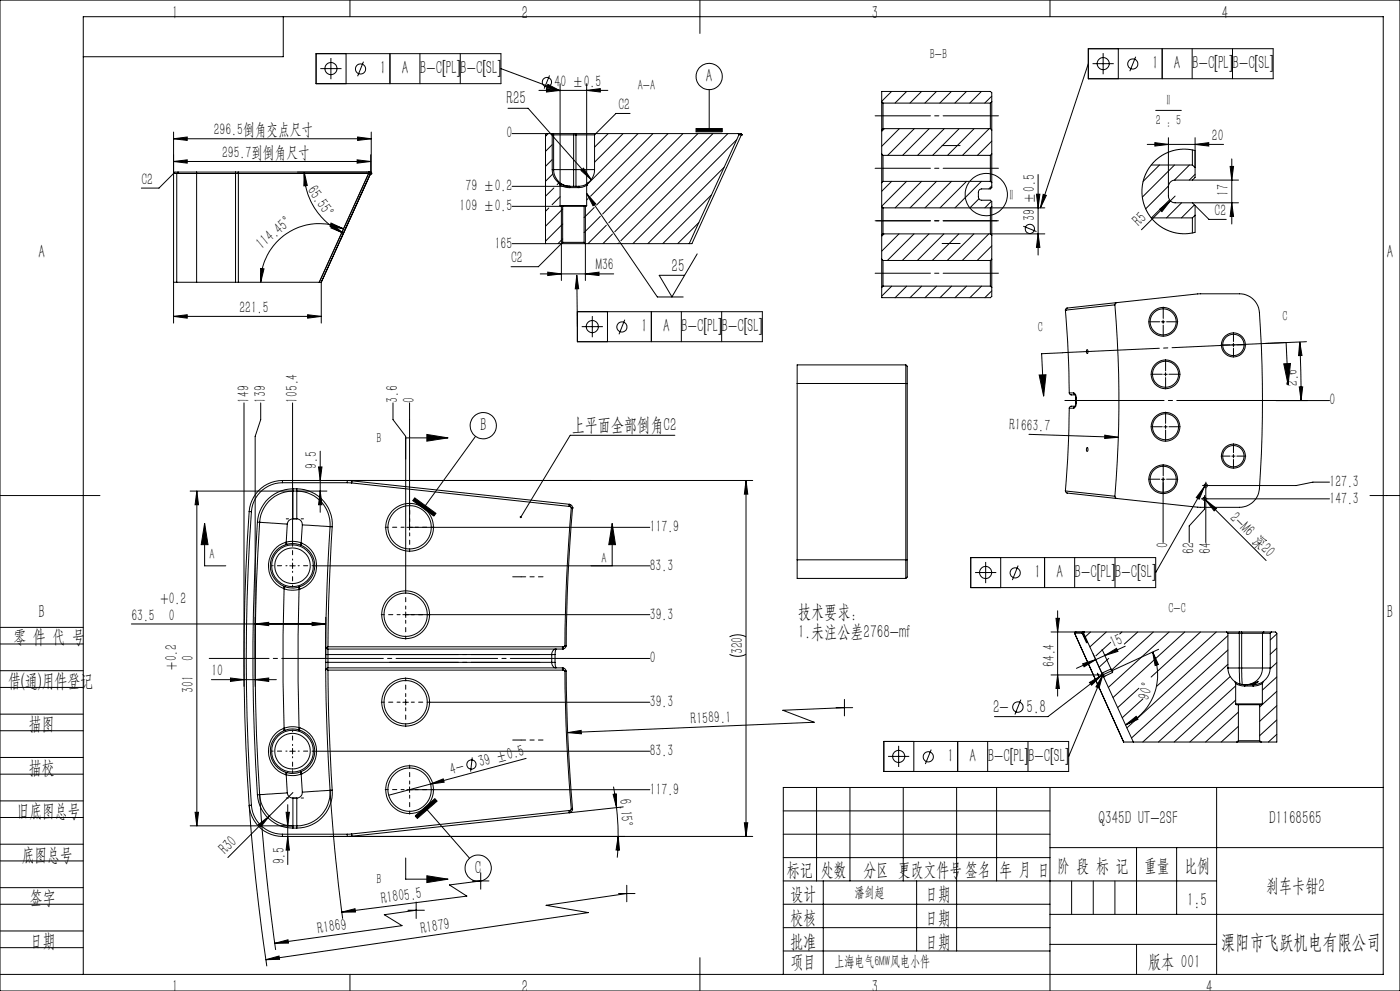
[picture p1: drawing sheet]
<svg xmlns="http://www.w3.org/2000/svg" width="420mm" height="297mm" viewBox="0 0 420 297" stroke-linecap="round" stroke-linejoin="round" font-family="sans-serif">
<g fill="none" stroke="#000" stroke-width=".3">
<path d="M0 0h420v297h-420zM85 5v12h-60M94.8 16.1h55.5v9h-55.5zM99.3 17.4v6.3M103.8 16.1v9M105 0v5M109 18.5l-1.7 4.4M117 16.1v9M126 16.1v9M138.1 16.1v9M210 0v10M315 0v5"/>
<path d="M326.5 19.1l-14.4 43.2M326.5 14.6h55.5v9h-55.5zM327.8 19.1h6.3M330.9 15.9v6.4M335.5 14.6v9M340.7 17l-1.8 4.3M348.7 14.6v9M357.6 14.6v9M369.7 14.6v9M52.1 39.6v57.2M96.1 20.6h6.3M111.4 39.6v12"/>
<path d="M150.3 20.6l17.7 6.6M152.4 32.5h6l19 21.3M161.7 27.1h20.7M163.9 26.6l4.1 .5-4.1 .5zM164.4 25.3l3.6 1.9-4-1zM164.9 22.6l-1.6 4M168 25.1v36.5M176 27.1l4.1-.5v1zM176 25.1v36.5M189 34h-4.2l-6 6M208.8 38.5h7.9v1h-7.9zM212.8 26.9v11.6"/>
<path d="M264.5 30.5v8.5M264.5 30.5v-3.1h32.6l.4 .4v2.7M264.5 39v7.1M264.5 30.5l.4 .4M264.9 30.9v7.7M264.9 38.6l-.4 .4M264.9 38.6h32.2M264.9 30.9h32.2M265.3 38.6l-.8 .8M267.5 27.4l-3 3M269.8 38.6l-5.3 5.2M272 27.4l-3.5 3.5"/>
<path d="M274.3 38.6l-8 8M276.5 27.4l-3.5 3.5M278.8 38.6l-8 8M281 27.4l-3.5 3.5M283.3 38.6l-8 8M285.4 27.4l-3.5 3.5M287.8 38.6l-8 8M289.9 27.4l-3.4 3.5M292.2 38.6l-7.9 8M294.4 27.4l-3.5 3.5M296.8 38.6l-8.1 8M297.1 30.9v7.7"/>
<path d="M297.1 38.6l.4 .4M297.5 28.8l-2.1 2.1M297.5 30.5v8.5M297.5 39v7.1M297.5 30.5l-.4 .4M346.7 33.1h7.7M52.1 41.6h59.3M52.1 41.6l4.1-.5v1zM52.1 48.4l4.1-.5v1zM52.1 52l-4.4 4.4h-5.3M52.1 48.4h59.1M52.1 52h.9"/>
<path d="M53 52h18.5M53 52v32.6M53.4 51.6h5.6M53.4 51.6h-.9l-.4 .4M53.4 51.6l-.4 .4M59 51.6h11.7M59 51.6v33M70.7 51.6h.8M70.7 51.6v33M71.5 51.6v.4M71.5 52h39.1M71.5 52v32.6"/>
<path d="M91.3 51.6l.9 4-1 .1zM91.3 51.6a20 20 0 0 0 11.7 18.3M107.1 47.9l4.1 .5-4.1 .5zM107.3 41.1l4.1 .5-4.1 .5zM110.6 51.6v.4M110.6 52l-14.8 32.6M110.6 52h.2M110.7 52h1M110.8 51.6l.7 .7M111.2 51.9l-14.8 32.7M111.2 52l-.2-.4h-.3l.1 .4M111.2 51.9h.1"/>
<path d="M111.2 52h-.4M111.2 46.4v6.1M111.2 52l-14.8 32.6M111.4 51.6h-39.9M111.4 51.6l-.5 .9M111.5 51.6l-.7 .7M153.6 55.8h17.3M164 40.5l-.3 .3M164 40l-.3 .4v32.6M164.5 40l-.5 .5M165.2 40l.5 .4M165.2 40h.5"/>
<path d="M165.2 40h-11.6M165.7 50.8h.4M165.7 50.8v.6a4.9 4.9 0 0 0 2 3.5M165.7 40.4h.4M165.7 40.4v10.4M165.7 43.4l-2 2M165.7 47.8l-2 2M165.7 40h6.4M165.7 40l.4 .4M165.8 52.1l-2.1 2.2M166.1 50.8a5 5 0 0 0 5 5M166.1 40.4h12.3"/>
<path d="M166.1 50.8h6M166.1 40.4v10.4M166.2 56.3l-2.5 2.5M167.6 54.8l-.5 .5M167.7 54.9l1.7 .7 1.3 .2 .2 .4M167.7 54.9a3.1 3.1 0 0 0 3.2 1.3M168 58.9l-2.4 2.4M170.9 56.2h.1M170.9 55.8h2.7M170.9 55.8l.1 .4M171 56.2h2.4M172.1 50.8v5"/>
<path d="M172.1 40h.7M172.1 40v10.8M172.1 50.8h.7M172.8 40h6M172.8 50.8v5M172.8 50.8h5.6M172.8 40v10.8M173.4 56.2h.2M173.6 55.8h.1M173.6 55.8l-.2 .4M173.7 55.8l-.1 .4M174.3 51.1l.7-.7 2.4 3.4z"/>
<path d="M176 58l2.7 3.1-.8 .6zM176 55.5l-1.2 .6-1.2 .1M176 55.5h.1M176 58l21.2 31h7.8M176.4 54.9a4.2 4.2 0 0 1-2.7 .9M176.4 54.9l-.4 .6M176.4 59.5l-.4 .4M178.4 50.8l-.6 2.3-1.4 1.8M178.4 40.4v10.4M178.8 40l-.4 .4M178.8 40h42.7M182.5 40l-4.1 4.1"/>
<path d="M186.9 40l-8.5 8.6M191.4 40l-15.4 15.4M195.9 40l-18.7 18.8M200.4 40l-21.4 21.5M204.9 40l-24.1 24.1M209.4 40l-26.8 26.8M213.4 58.4l-14.6 14.6M213.9 40l-29.5 29.5M217.2 50.1l-22.9 22.9M218.4 40l-32.1 32.1M221 41.9l-31.1 31.1M221.5 40l.2 .4"/>
<path d="M221.5 40h.7M221.7 40.4l-14.9 32.6M221.7 40.4h.7M222.2 40l.2 .4M222.2 40h.1M222.4 40.4h.1M222.4 40.4l-14.8 32.6h-.8M264.5 46.1v8.6M264.5 54.7v7.2M264.5 46.1l.4 .5M264.9 46.6v7.8M264.9 54.4h32.2"/>
<path d="M264.9 46.6h32.2M264.9 54.4l-.4 .3M267.5 54.4l-3 2.9M272 54.4l-7.5 7.4M276.5 54.4l-8 7.9M281 54.4l-8 7.9M285.4 54.4l-7.9 7.9M289.9 54.4l-7.9 7.9M293.7 59.6l-2.7 2.7M294.4 54.4l-7.9 7.9M297.1 46.6v7.8M297.1 54.4l.4 .3"/>
<path d="M297.5 55.7l-.8 .9M297.5 42.3l-4.3 4.3M297.5 46.1v8.6M297.5 54.7v1.5l-.4 .4h-2.6a.96 .96 0 0 0-1 1v1.4a.96 .96 0 0 0 1 1h2.6l.4 .4v1.5M297.5 46.1l-.4 .5M310.9 58.2h1.1l-.6 4.1zM311.4 52.3v24.1M312.9 58.2l1 .4-1.8 3.7zM344.2 43.3h22.9M345.4 49.5h12.3M346.5 42.8l4 .5-4 .5zM347.8 49.5l-4.9 4.9"/>
<path d="M350.5 41.3v17.5a2.05 2.05 0 0 0 2 2h19M350.6 55.7l-6.9 6.9M350.9 59.9l-5.5 5.4M352.4 49.5l-9.7 9.6M352.5 58.8l-10.1 10.1M356.8 49.5l-4.5 4.5M357.7 49.5l.8 .7v-5.1l-2.7-.4-2.2 .1-2.4 .6-2.2 1-3 2.3-1.9 2.6-1.2 3.3-.3 3.4 .7 3.6 1.5 3 1.2 1.5 1.6 1.4 3.2 1.7 1.7 .6 2.2 .3 3.8-.5v-5.1M357.7 44.9v4.6M358.5 52.2l-1.7 1.8M358.5 43.3l4.1-.5v1zM358.5 41.3v11.9l-.8 .8M369 49.9h1.1l-.6 4.1z"/>
<path d="M369.5 47.6v19.5M371.5 54h-19a2.05 2.05 0 0 0-2 2M99.3 66.8l3.7 1.8-4-.8zM99.8 67.4l3.2 2.5-3.7-1.6zM103 68.6a17.6 17.6 0 0 0-24.8 16M164.6 62.3l-.9 1M168 61.6l.2 .2M168 61.6h8M168.4 61.8v22.3M168.8 72.6h6.4M168.8 61.8h6.4M168.8 61.8h-15.2"/>
<path d="M168.8 72.6l-7.3 7.3h-8.2M168.8 61.8v10.8M168.8 62.6l-5.1 5.2M168.8 67.1l-5.1 5.2M168.8 71.6l-1.4 1.4M175.2 72.6l.4 .4M175.2 61.8v10.8M175.6 61.8v22.3M175.6 73h-22M175.6 73h31.2M176 61.6l-.2 .2h-.6M178.3 62.2l-3.1 3"/>
<path d="M180.1 64.8l-4.9 4.9M181.9 67.5l-5.5 5.5M183.7 70.2l-2.8 2.8M185.6 72.8l-.3 .2M209.2 76.1l-7.6 12.9-3.8-6.5h7.6M209.7 66.7l-6.4 6.3M264.5 77.7v8.4M264.5 61.9v8.6M264.5 70.5v7.2M264.5 77.7l.4 .4M264.5 61.9l.4 .4M264.9 78.1v7.7"/>
<path d="M264.9 62.3v7.8M264.9 62.3h48.5M264.9 70.1h48.5M264.9 70.1l-.4 .4M264.9 78.1h32.2M265.2 70.1l-.7 .7M269.7 70.1l-5.2 5.2M274.2 70.1l-8 8M278.7 70.1l-8 8M283.2 70.1l-8 8M287.7 70.1l-8 8M292.2 70.1l-8 8"/>
<path d="M296.7 70.1l-8 8M297.1 78.1v7.7M297.4 60.3l-1.9 2M297.5 73.7l-4.3 4.4M297.5 61.9a1.93 1.93 0 0 0-.4 1.9v4.8a1.9 1.9 0 0 0 .4 1.9M297.5 77.7v8.4M297.5 61.9v8.6M297.5 70.5v7.2M297.5 77.7l-.4 .4M307 67.8l3.9 1.6M311.4 70.1l.6 4.1h-1.1zM345.4 65.3h12.3"/>
<path d="M347.9 62.7l3.2-2.5-2.5 3.2zM354.5 60.8l-4.5 4.5M357.7 65.3v4.5M357.7 60.8l5 5h5.2M358.4 61.4l-4 3.9M358.5 61.6v2.9M358.5 64.5l-.8 .8M369.5 60.8l.6 4.1h-1.1zM52.1 94.8l4.1-.5v1.1zM52.1 94.8h44.3M52.1 84.6h.9M53 84.6h6"/>
<path d="M59 84.6h11.7M70.7 84.6h.8M71.5 84.6h24.3M78.2 80.5l1 .1-1 4zM92.3 94.3l4.1 .5-4.1 .6zM95.8 84.6h.5M96.4 84.6v12.2M162.1 82.1h22M164.3 81.6l4.1 .5-4.1 .5zM173 82.5l.6 4-1 .1zM173 82.5l.2 15.4M173.2 93.4h55.5v9h-55.5z"/>
<path d="M174.5 97.9h6.4M175.6 82.1l4.1-.5v1zM177.7 94.7v6.4M182.2 93.4v9M187.4 95.8l-1.7 4.4M195.4 93.4v9M204.4 93.4v9M216.5 93.4v9M264.5 86.1v3.1h32.6l.4-.4v-2.7M264.9 85.8l-.4 .3M264.9 85.8h32.2M267.5 85.8l-3 3"/>
<path d="M272 85.8l-3.5 3.4M276.5 85.8l-3.5 3.4M281 85.8l-3.5 3.4M285.5 85.8l-3.5 3.4M290 85.8l-3.5 3.4M294.5 85.8l-3.5 3.4M297.1 85.8l.4 .3M297.5 87.2l-2 2M319.6 93a335.3 335.3 0 0 1 1.2 24.8M319.6 93h.1M334.5 91.4a340.7 340.7 0 0 1 0 57.3M334.5 91.4l-14.9 1.6"/>
<path d="M335 90.7l24.6-2.7h12.2a6 6 0 0 1 6 5.6 347.7 347.7 0 0 1-.2 54.2 6 6 0 0 1-5.8 4.2h-12.5l-39.2-4.2-.5-.7M335 90.7l-14.9 1.6-.5 .7M335 90.7l-.5 .3v.4M348.4 96.4h1.1M348.9 96v.9M239.1 114.9v52.9M239.1 114.9h32.6M271.7 114.9v52.9M271.7 109.4v5.5M271.7 109.4h-32.6v5.5M271.7 109.4a2.18 2.18 0 0 1 .5 2.1v3.5M271.7 114.9l.5 .1"/>
<path d="M272.2 115v52.7M311.7 112.4l2.1-.1-.7 6.4zM318.8 105.7l-6.3 .3 .6 12.7M320.8 117.8l.5 .6h1.3M320.8 117.8h1.3M322.1 117.8l.5 .4 .2 1.1M322.1 117.8l.5 .6M322.6 118.4h.2M322.7 118.4l.1 .9M322.8 119.3v1.5M322.8 119.3h.1M326.1 104.8l.2 .1 .1 .5a.32 .32 0 0 1 0 .5 .32 .32 0 0 1-.5-.1 .32 .32 0 0 1 0-.4z"/>
<path d="M349.1 112.2h1.1M349.7 111.7v1M369.5 103.4h1M370 102.9v1M379.5 102.9l6.3-.2 .6 12.6M385.1 109l2-.1-.7 6.4zM389.8 116h1l-.5 4zM389.9 102.5l.7 4-1 .1zM389.9 102.5l.4 17.5M391.9 102.4l-11.3 .5M73.2 120.8v84.9M78.2 120.8v5l-1.6 5v74.9"/>
<path d="M87.8 120.8v42.6M95.6 139.9h1l-.5 4.1zM96.1 135.2v18.3M117.9 120.8v5l3.8 5v46.1M121.7 131.2h12.7M122.9 120.8v38.1M128.1 130.2l6.3 1-6.3 1zM142.7 130.8l-15.1 20.7M202.5 130.5h-31.4l-14.9 24.5M308.7 130.2l26.8 .9M320.8 122.3a335.3 335.3 0 0 1-1.2 24.8M320.8 122.3h1.3"/>
<path d="M322.6 121.7l-.5 .6M322.6 121.7h-1.3l-.5 .6M322.8 120.8l-.1 .9M322.8 120.8h.1M322.8 121.7h-.2M322.8 120.8l-.1 .9-.6 .6M326.1 134.2l.3 .2a.54 .54 0 0 1-.4 .9zM331.4 130.4l4.1 .7-4.1 .3zM349.1 127.9h1.1M349.7 127.4v1M369.5 136.7h1M370 136.2v1"/>
<path d="M382.8 120h16.1M0 148.5h30M57 147.2h41.1M59.1 147.2l.4 4.1h-1zM59.1 147.2v100.3M61.4 156.9l1 6.3h-2zM61.4 156.9v12.7h6.3M74.8 153.3a625.2 625.2 0 0 0 0 88.1M74.8 153.3h.6M75.4 153.3a624.2 624.2 0 0 0 0 88M77.2 156.5a615.9 615.9 0 0 0 0 81.7M77.2 156.5h.7"/>
<path d="M77.9 156.5a614.3 614.3 0 0 0 0 81.7M77.9 156.5l8.3 .6M84.7 144.7a9.3 9.3 0 0 0-9.3 8.6M84.7 144a10.1 10.1 0 0 0-9.9 9.3M84.7 144.7h19.5M84.7 144v.7M86.2 157.1l-.3 5.4M87.9 146.5a10.7 10.7 0 0 0-10.7 10M87.9 147.2a10 10 0 0 0-10 9.3M87.9 147.2v8.3M87.9 155.5a1.69 1.69 0 0 0-1.7 1.6M87.9 146.5h1.1"/>
<path d="M87.9 146.5v.7M87.9 155.5h1.1M89 146.5a10.6 10.6 0 0 1 10.7 11.4M89 147.2a10 10 0 0 1 10 10.6M89 155.5a1.69 1.69 0 0 1 1.7 1.8M89 147.2v8.3M89 146.5v.7M90.7 157.3l8.3 .5M90.7 157.3l-.4 5.4M96.1 147.2l.5 4.1h-1zM99 157.8a531.1 531.1 0 0 0-1.2 36.4l.1 .1M99 157.8l.7 .1"/>
<path d="M99.7 157.9a656.8 656.8 0 0 0-1.3 35.9M104.2 144.7h1.3M105.5 144.7l65.2 7.1M105.6 144.1l-1.4-.1v.7M105.6 144.1l65.1 7M105.6 144.1l-.1 .6M124.4 149.2l6.4 4.6-.6 .9-6.4-4.7zM170.7 151.8h.3M170.7 151.1l.4 .1M170.7 151.1v.7M171 151.8l.4 .4M171.1 151.2l.5 .5 .2 .5"/>
<path d="M171.1 151.2l-.1 .6M171.4 152.2h.1M171.4 152.2a504.6 504.6 0 0 0-1.9 41.3M171.4 152.2h.4M171.8 152.2a504.8 504.8 0 0 0-1.9 41.3M171.8 152.2h.1M183.7 156.9l.9 6.3h-2zM183.7 156.9v12.7M194.9 158h-72.8M223.8 144l.5 4.1h-1zM223.8 144v106.7M225.8 144h-141.1"/>
<path d="M319.6 147.1l14.9 1.6M334.5 148.7l.1 .5 .4 .2M348.4 143.6h1.1M348.9 143.1v19.5M360.9 149.5h.9M361 149.2l.7 .7M361.2 145.5h1.1M361.4 145.8l-1.6 3.8-.9-.5zM361.4 149v1M361.4 150.5v2.1l-4.6 5v5M361.4 145.8l-14.7 25.8M361.7 149.9l3.2 2.5-.7 .7z"/>
<path d="M361.7 149.9l18.1 18.1M361.7 146.5v16.1M361.7 145v1M362.3 149.5h36.6M398.9 144.5h-5l-5 1h-26.1M411 148.5h9M85 176.4l.2 .1M85.2 176.5l-.3 13.9v13.9l.3 13.9M85.2 176.5a7.7 7.7 0 0 0 4.5 .1M85.3 175.8h.2M85.3 175.8l-.3 .6M85.5 175.8a7 7 0 0 0 4 .2"/>
<path d="M85.5 175.8l-.3 .7M85.6 162.6a7.4 7.4 0 0 0-5.1 6.6 7.4 7.4 0 0 0 4.5 7.2M85.6 162.6l.2 .6M85.8 163.2a6.7 6.7 0 0 0-4.7 6.1 6.7 6.7 0 0 0 4.2 6.5M85.9 162.5a7.3 7.3 0 0 1 4.4 .2M85.9 162.5l-.3 .1M85.9 162.5l.1 .6M86 163.1l-.2 .1M86 163.1a6.8 6.8 0 0 1 4.1 .2M86.9 169.6h1.7M87.8 168.7v1.7M89.5 176l.2 .6"/>
<path d="M89.7 176.6l-.3 13.8 .3 27.6M89.7 175.9l-.2 .1M89.7 175.9l.3 .7M90 176.6h-.3M90.1 163.3l.2 .1M90.3 163.4a6.7 6.7 0 0 1 4.1 6.5 6.7 6.7 0 0 1-4.7 6M90.3 162.7l.3 .1M90.3 162.7l-.2 .6M90.6 162.8a7.4 7.4 0 0 1 4.4 7.1 7.4 7.4 0 0 1-5 6.7M90.6 162.8l-.3 .6M93.9 169.6h101M239.1 167.8v5.6h32.6"/>
<path d="M239.1 167.8h32.6M271.7 167.8v5.6M272.2 167.7v3.5a2.1 2.1 0 0 1-.5 2.2M272.2 167.7l-.5 .1M291.2 167.1h55.5v9h-55.5zM292.5 171.6h6.4M295.7 168.4v6.4M300.2 167.1v9M305.4 169.5l-1.7 4.3M313.4 167.1v9M322.4 167.1v9M334.5 167.1v9"/>
<path d="M0 193h25M0 188h25M39.4 187h58.3M76.6 187l4-.5v1zM93.6 186.5l4.1 .5-4.1 .5zM97.7 198.5h.7M97.7 198.5v2.2M97.7 196.2h.7M97.7 194v2.2M97.7 196.2v2.3M97.7 185v12.3M97.9 194.3l.5 .2"/>
<path d="M98.4 198.5v1.7M98.4 194.5v1.7M98.4 193.8h70.6M98.4 194.5h70.3M98.4 193.8l-.5 .5M98.4 198.5h67.1M98.4 196.2h67.1M98.4 196.2v2.3M121.7 183.4v1.7M165.5 198.5l.1 .7a1.36 1.36 0 0 0 1.2 1M165.5 196.2h1M165.5 198.5h1"/>
<path d="M165.5 196.2v2.3M166.5 198.5l.3 1.6M166.5 196.2v2.3M166.8 194.5a1.52 1.52 0 0 0-1.3 1.7M166.9 194.5l-.4 1.7M168.7 193.8v.7M169 194.5h-.3M169 193.8v.7M169.5 193.5l-.5 .3M169.5 193.5h.1M169.5 193.5h.4M169.9 193.5l-.2 .5-.7 .5"/>
<path d="M171 197.3h23.9M194.9 184.2h-74M218.9 196.1l2.3 .6 1.6-.2 1-.4M218.9 190.8l2.3-.6 1.6 .3 1 .3M315.3 189.4h52.6M316.8 185.3h1l-.5 4.1zM317.3 183.1v25.5M322.3 189.8h.1M322.4 189.8l14.7 32.6M322.4 189.8h2.2M322.4 189.8l14.7 32.6h2.9M322.4 189.8h.1"/>
<path d="M322.6 189.4l-.3 .4M322.6 189.4h2.3M322.6 189.4h.1M322.6 189.4l-.2 .4M324.6 189.8h.2M324.6 189.8l1.4 2.8M324.8 198.9l3.9-1.2-3.5 2.1zM324.8 189.8h.3M324.8 189.8l1.4 2.8M324.9 189.4h.2M324.9 189.4h.1M324.9 189.4l-.3 .4"/>
<path d="M325.1 189.4l-.3 .4M325.1 189.4h.2l-.2 .4M325.1 189.4h.1M325.1 189.8l5.5 12M327.2 189.4l-1.6 1.4M327.9 195.9l2.7 5.9M330.6 194.6l2.7 5.9M331.4 196.5l3.6-2.2 .4 .9zM331.9 189.4l-4.9 4.5M332.6 197.3l-2.9 2.7M333.2 192.5l-4.4 4.1M336.6 189.4l-.7 .6"/>
<path d="M337.6 193.7l-14.7 6.6M341.3 189.4l-4 3.6M345.8 195.4l1.7 3.7-1 .4zM345.8 195.4a16.5 16.5 0 0 1-8.2 21.9M346 189.4l-12.4 11.3M347.6 194.6l-13.8 6.3M350.7 189.4l-18.2 16.6M355.4 189.4l-21.5 19.7M360.2 189.4l-14.9 13.5M364.9 189.4l-17.9 16.3M367.9 189.4l.5 .4v10.4a5 5 0 0 0 2 4M367.9 189.4h3.9"/>
<path d="M368.3 189.8h10.4M368.4 190.5l-30.3 27.7M368.4 194.8l-29 26.4M368.4 199.1l-25.6 23.3M371.8 189.4h.7M371.8 189.4v10.8M372.5 189.4h6.6M372.5 189.4v10.8M378.7 189.8h2.4M378.7 189.8v10.4M379.1 189.4h2.4M379.1 189.4l-.4 .4"/>
<path d="M381.1 189.8v10.4M381.5 189.4h1.2l.3 .4v32.6h-4.7M381.5 189.4l-.4 .4M383 190l-1.9 1.8M383 194.3l-1.9 1.8M383 198.6l-2 1.8M0 206h25M0 201h25M0 219h25M0 214h25M63.4 203.7h19.5M69.1 203.2l4.1 .5-4.1 .5z"/>
<path d="M76.6 203.7l4-.5v1zM85 218.3a7.4 7.4 0 0 0-4.5 7.2 7.4 7.4 0 0 0 5.1 6.7M85 218.3l.3 .6M85.2 218.2l-.2 .1M85.2 218.2l.3 .7M85.3 218.9a6.7 6.7 0 0 0-4.2 6.5 6.7 6.7 0 0 0 4.7 6.1M85.5 218.9h-.2M89.5 218.7l.2 .1M89.5 218.7a6.6 6.6 0 0 0-4 .2M89.7 218a7.7 7.7 0 0 0-4.5 .2M89.7 218l.3 .1M89.7 218l-.2 .7"/>
<path d="M89.7 218.8a6.7 6.7 0 0 1 4.7 6 6.7 6.7 0 0 1-4.1 6.5M90 218.1a7.4 7.4 0 0 1 5 6.7 7.4 7.4 0 0 1-4.4 7.1M90 218.1l-.3 .7M97.9 200.4l-.1 .2a531.1 531.1 0 0 0 1.2 36.3M97.9 200.4l.5 .4M98.4 200.8a656.8 656.8 0 0 0 1.3 36M98.4 200.2l-.5 .2M98.4 200.8h70.6M98.4 200.2h70.3M120.9 210.5h1.6M121.7 209.6v1.7M129 210.5h65.9"/>
<path d="M168.7 200.2h.3M168.7 200.2v.6M169 200.2l.4 .2 .5 .8M169 200.8l.5 .4M169 200.2v.6M169.5 201.2h.1M169.5 201.2a504.7 504.7 0 0 0 1.9 41.3M169.5 201.2h.4M169.9 201.2a502.9 502.9 0 0 0 1.9 41.3M170.3 219.6l4-.7 .1 1zM250.9 212.1h4.9M253.3 212.1l-18.5 .8 9.5 3.6-74 3.1"/>
<path d="M253.3 209.6v5M306.2 209.7l-1.7 4.4M315.3 202.3h16M317.3 202.3l.5 4h-1zM326.8 204.5l3.6-2-2.9 2.8zM329.2 201.8l.5 1zM330.4 202.5l-16 12.3h-16.1M330.4 201.9l.8 .7M330.6 201.8l.4 1M330.8 202.3l-1.1 3.9-.9-.4zM330.8 202.3l-10.2 24.4M330.8 201.8v1"/>
<path d="M331 202.8l9 19.6M331.2 201.9l-.8 .7M331.6 202.6l-.5 .4M333.3 200.5l.5 1.1M333.3 200.5l.5 .4v.6l-2.8 1.3M333.3 200.5l-2.7 1.3M337.6 217.3l3.3-2.6 .5 .9zM341.7 206.3l-6.4 5.8M342.9 209.5l-6.2 5.6M368.3 200.2h3.5M369.1 202.7l-21.6 19.7M370.4 204.2l.3 .6"/>
<path d="M370.4 204.2a5 5 0 0 0 2.8 1M370.7 211l.2 .2h.6M370.7 211h8M370.7 204.8a4.3 4.3 0 0 0 2.6 .8M370.7 204.8v6.2M370.7 205.6l-18.5 16.8M370.7 209.8l-13.8 12.6M371.5 211.2h6.4M371.5 211.2v10.8M371.5 213.4l-9.8 9M371.5 217.7l-5.1 4.7M371.8 200.2l.2 4.8"/>
<path d="M371.8 200.2h.7M372.5 200.2l.2 5M372.5 200.2h6.2M373.2 205.2h.1M373.2 205.2l.1 .4M373.3 205.6h.2M373.3 205.2h2.7M373.3 205.2l.2 .4M373.5 205.6h2.4M374.3 205.2l1.2-.2 2-.8a3.3 3.3 0 0 1-2.5 1M374.3 205.2h.1M375.9 205.6h.1"/>
<path d="M376 205.2l-.1 .4M376.2 205.2h-.2M376.2 205.2l-.2 .4M377.9 211.2v10.8M378.7 211l-.2 .2h-.6M378.7 204.8l-1.2 .6-1.5 .2M378.7 204.8v6.2M378.7 200.2a5 5 0 0 1-4.9 5M378.7 200.2h2.4M379 204.2a4.7 4.7 0 0 1-2.8 1M379 204.2l-.3 .6M381.1 200.2a5.1 5.1 0 0 1-2.1 4"/>
<path d="M383 202.9l-4.3 3.9M383 207.2l-5.1 4.7M383 211.5l-5.1 4.7M383 215.8l-5.1 4.7M0 232h25M0 227h25M77.2 238.2a10.7 10.7 0 0 0 10.7 10M77.9 238.2a10 10 0 0 0 10 9.3M77.9 238.2h-.7M77.9 238.2l1.8 21.5 3 25M85.6 232.2h.3M85.8 231.5l.2 .1"/>
<path d="M85.8 231.5l-.2 .7M85.9 232.2l.3 5.4M86 231.6l-.1 .6M86.2 237.6l-8.3 .6M86.2 237.6a1.69 1.69 0 0 0 1.7 1.6M86.9 225.1h1.7M87.8 224.3v1.7M87.9 237.5l-7.1 7.1M87.9 239.2v8.3M87.9 239.2h1.1M89 239.2v8.3M90.1 231.3a6.8 6.8 0 0 1-4.1 .3"/>
<path d="M90.1 231.3l.2 .7M90.3 231.3h-.2M90.3 231.3l.3 .6M90.3 232a7.3 7.3 0 0 1-4.4 .2M90.3 232l.4 5.4M90.6 231.9l-.3 .1M90.7 237.4a1.69 1.69 0 0 1-1.7 1.8M93.9 225.1h101M99 236.9a10 10 0 0 1-10 10.6M99 236.9l-8.3 .5M99 236.9l1.4 17.5 2.4 20.9M99.7 236.8a10.7 10.7 0 0 1-10.7 11.4"/>
<path d="M99.7 236.8l-.7 .1M122.9 235.8v1.7M129.2 235l3.8-1.6 .2 1zM141.7 227l-.5 4.2M157.8 227.3l-41.2 11M183.9 238.1l1-.2 .1 4.1zM184 235.8l1 6.2M194.9 236.7h-72.8M245 236v28M255 236v28M265.1 222.2h55.5v9h-55.5zM266.4 226.7h6.4"/>
<path d="M269.6 223.5v6.4M271 236v28M274.1 222.2v9M279.4 224.6l-1.8 4.4M287 236v49M287.3 222.2v9M296.3 222.2v9M299 236v28M308.4 222.2v9M315 236v61M340 222.4h31.1M365 236v56"/>
<path d="M371.1 222.4h7.2M371.3 222.2l-.2 .2M371.5 222h6.4M371.5 222l-.4 .4M377.9 222l.4 .4M383 220.1l-2.5 2.3M415 236h-180v56M0 245h25M0 240h25M0 258h25M0 253h25M57 247.5h32"/>
<path d="M58.5 243.4h1l-.4 4.1zM74.8 241.4a10 10 0 0 0 9.9 9.3M74.8 241.4l1.9 22.3 3.3 25.9M75.4 241.3a9.4 9.4 0 0 0 9.3 8.7M75.4 241.3l-.6 .1M77.5 247.1l3.3-2.5-2.6 3.2zM80.8 244.6l-12.4 12.4M84.7 250h19.5M84.7 250v.7M85.8 243.4h1l-.5 4.1zM86.3 250.7l.5 4.1h-1zM86.3 241.2v17.9"/>
<path d="M87.9 248.2h1.1M87.9 247.5v.7M89 247.5v.7M104.2 250v.7l1.4-.1M105.5 249.9l-1.3 .1M105.5 249.9l.1 .7M121.7 257.1v6.4h12.7M124.5 244.5l6-5.1 .6 .7-5.9 5.2zM128.2 242.7l12.7 14.5M170.7 242.9l-65.2 7M170.7 242.9v.7M170.7 243.6l-65.1 7"/>
<path d="M171 242.9l.1 .6M171 242.9h-.3M171.1 243.5l-.4 .1M171.4 242.5l-.4 .4M171.4 242.5h.1M171.4 242.5h.4M171.8 242.5l-.1 .5-.6 .5M171.8 242.5h.1M185 242l.5 8.7M185.5 250.7l.3 4.1-1-.1zM185.5 250.7l-.3 6.3M187 241.8l-16.3 1.8"/>
<path d="M223.3 246.6h1l-.5 4.1zM225.8 250.7h-141.1M235 257h80M235 243h80M235 250h80M315 254h100M341 254v20M353 254v20M0 271h25M0 266h25M0 279h25M102.5 273.4l4-1.1 .1 1z"/>
<path d="M122.4 272.8h4.9M124.8 272.8l-9.5 1.3 5.3 3.3-38.2 5.3M124.8 270.3v5M128.1 262.5l6.3 1-6.3 1zM141.7 264h5M144.2 264l-9.4 1.2 5.3 3.4-37.6 4.8M144.2 261.5v5M185.6 267.8h4.9M188 267.8l-24.2 3.5 12.7 2.2-96.7 14.1M188 265.3v5M235 271h80M235 264h130"/>
<path d="M235 278h80M247 264v28M275 264v21M315 274h100M0 284h25M0 292h415v-287h-390v287M79.8 287.6l3.9-1.1 .2 1zM82.4 282.7l4-1 .1 .9zM105 292v5M210 287v10M235 285h80M315 283h50"/>
<circle cx="331" cy="19.1" r="1.82"/>
<circle cx="339.8" cy="19.2" r="1.52"/>
<circle cx="99.3" cy="20.5" r="1.82"/>
<circle cx="108.2" cy="20.7" r="1.52"/>
<circle cx="164.1" cy="24.6" r="1.39"/>
<circle cx="212.8" cy="22.9" r="3.9"/>
<circle cx="295.9" cy="58.3" r="6.3"/>
<circle cx="309" cy="68.6" r="1.39"/>
<circle cx="177.7" cy="97.9" r="1.81"/>
<circle cx="186.6" cy="98" r="1.52"/>
<circle cx="348.9" cy="96.4" r="4.3"/>
<circle cx="348.9" cy="96.5" r="3.9"/>
<circle cx="349.7" cy="112.2" r="3.9"/>
<circle cx="349.7" cy="112.2" r="4.3"/>
<circle cx="370" cy="103.4" r="3.6"/>
<circle cx="370" cy="103.4" r="3.2"/>
<circle cx="145" cy="127.6" r="3.9"/>
<circle cx="349.7" cy="127.9" r="3.9"/>
<circle cx="349.7" cy="127.9" r="4.3"/>
<circle cx="370" cy="136.7" r="3.2"/>
<circle cx="370" cy="136.7" r="3.6"/>
<circle cx="122.9" cy="158" r="7.2"/>
<circle cx="122.9" cy="158" r="6.5"/>
<circle cx="348.9" cy="143.6" r="4.3"/>
<circle cx="348.9" cy="143.6" r="3.9"/>
<circle cx="361.3" cy="149.5" r=".5"/>
<circle cx="361.7" cy="145.5" r=".5"/>
<circle cx="87.8" cy="169.6" r="6.3"/>
<circle cx="87.8" cy="169.6" r="5.3"/>
<circle cx="295.7" cy="171.6" r="1.82"/>
<circle cx="304.6" cy="171.7" r="1.52"/>
<circle cx="121.7" cy="184.2" r="7.2"/>
<circle cx="121.7" cy="184.2" r="6.5"/>
<circle cx="121.7" cy="210.5" r="7.2"/>
<circle cx="121.7" cy="210.5" r="6.5"/>
<circle cx="305.4" cy="211.9" r="1.55"/>
<circle cx="87.8" cy="225.1" r="6.3"/>
<circle cx="87.8" cy="225.1" r="5.3"/>
<circle cx="122.9" cy="236.7" r="6.5"/>
<circle cx="122.9" cy="236.7" r="7.2"/>
<circle cx="141.4" cy="229.1" r="1.39"/>
<circle cx="269.6" cy="226.7" r="1.82"/>
<circle cx="278.5" cy="226.8" r="1.53"/>
<circle cx="143.5" cy="260.2" r="3.9"/>
</g>
<path d="M86.1 169.5h-4.5M87.8 167.9v-4.5M87.8 171.2v4.5M89.4 169.5h4.5M86.1 225.1h-4.5M87.8 223.4v-4.5M87.8 226.8v4.5M89.4 225.1h4.5" fill="none" stroke="#000" stroke-width=".3" stroke-dasharray="30.5 1.3 1.3 1.3" stroke-dashoffset="30.1"/>
<g fill="none" stroke="#000" stroke-width=".3" stroke-dasharray="30.5 1.3 1.3 1.3" stroke-dashoffset="29.6">
<path d="M121.2 158h-5.6M122.9 156.3v-5.6M122.9 159.7v5.6M124.6 158h5.6M120 184.2h-5.6M121.7 182.5v-5.6M121.7 185.9v5.6M123.4 184.2h5.6M120 210.4h-5.6M121.7 208.8v-5.7M121.7 212.1v5.7M123.4 210.4h5.6"/>
<path d="M121.2 236.6h-5.6M122.9 235v-5.7M122.9 238.3v5.7M124.6 236.6h5.6"/>
</g>
<g fill="none" stroke="#000" stroke-width=".3" stroke-dasharray="30.5 1.3 1.3 1.3">
<path d="M262.5 34.7h2.4M299.5 34.7h-2.4M262.5 50.4h2.4M282.6 43.6h3.3M285.9 43.6h2.1M299.5 50.4h-2.4M262.5 66.2h2.4M285.9 73h-3.3M285.9 73h2.1M299.5 66.2h-2.4M262.5 81.9h2.4M299.5 81.9h-2.4"/>
<path d="M348 96.4h-3.4M349 95.4v-3.4M349 97.4v3.4M350 96.4h3.4M326.2 105.4h.1M348.7 112.2h-3.4M349.7 111.2v-3.4M349.7 113.2v3.4M350.7 112.2h3.4M369 103.4h-2.7M370 102.4v-2.7M370 104.4v2.7"/>
<path d="M371 103.4h2.7M348.7 127.9h-3.4M349.7 126.9v-3.4M349.7 128.9v3.4M350.7 127.9h3.4M369 136.7h-2.7M370 135.7v-2.7M370 137.7v2.7M371 136.7h2.7M348 143.6h-3.4M349 142.6v-3.4M349 144.6v3.4"/>
<path d="M350 143.6h3.4M360.9 149.5h-.5M361.3 145.5h-.5M361.4 149v-.5M361.4 150v.5M361.8 145v-.5M361.8 146v.5M361.9 149.5h.5M362.3 145.5h.5M156.3 172.9h-2.5M333.8 200.9l-3.4 1.5M156.3 221.8h-2.5"/>
</g>
<path d="M162.9 172.9h-6.6M156.3 221.8h6.6" fill="none" stroke="#000" stroke-width=".3" stroke-dasharray="30.5 1.3 1.3 1.3" stroke-dashoffset="29.1"/>
<path d="M116.9 198.5h45M116.9 196.2h45" fill="none" stroke="#000" stroke-width=".3" stroke-dasharray="30.5 1.3 1.3 1.3" stroke-dashoffset="9.9"/>
<path d="M85.9 155.5h5.1M91 239.2h-5.1" fill="none" stroke="#000" stroke-width=".3" stroke-dasharray="30.5 1.3 1.3 1.3" stroke-dashoffset="29.8"/>
<path d="M62.8 197.3h108.2" fill="none" stroke="#000" stroke-width=".3" stroke-dasharray="30.5 1.3 1.3 1.3" stroke-dashoffset="12.5"/>
<path d="M382.8 120h-63.3" fill="none" stroke="#000" stroke-width=".3" stroke-dasharray="30.5 1.3 1.3 1.3" stroke-dashoffset=".7"/>
<path d="M262.9 66.2h36.2" fill="none" stroke="#000" stroke-width=".3" stroke-dasharray="30.5 1.3 1.3 1.3" stroke-dashoffset="14.3"/>
<path d="M264.9 34.7h32.2M264.9 50.4h32.2M264.9 66.2h32.2M264.9 81.9h32.2" fill="none" stroke="#000" stroke-width=".3" stroke-dasharray="30.5 1.3 1.3 1.3" stroke-dashoffset="16.3"/>
<path d="M318.8 105.7l61.8-2.8" fill="none" stroke="#000" stroke-width=".3" stroke-dasharray="30.5 1.3 1.3 1.3" stroke-dashoffset="1.5"/>
<path d="M321.5 264v10M328 264v10M334.5 264v10M341 283v9" fill="none" stroke="#0a0605" stroke-width=".3"/>
<g fill="#000">
<path d="M347.9 62.7l3.2-2.5-2.5 3.2zM361.7 149.9l3.2 2.5-.7 .7zM170.3 219.6l4-.7 .1 1zM129.2 235l3.8-1.6 .2 1zM77.5 247.1l3.3-2.5-2.6 3.2zM102.5 273.4l4-1.1 .1 1zM79.8 287.6l3.9-1.1 .2 1zM82.4 282.7l4-1 .1 .9z"/>
<path d="M163.9 26.6l4.1 .5-4.1 .5zM176 27.1l4.1-.5v1z"/>
<path d="M52.1 48.4l4.1-.5v1zM107.1 47.9l4.1 .5-4.1 .5z"/>
<path d="M91.3 51.6l.9 4-1 .1zM99.8 67.4l3.2 2.5-3.7-1.6z"/>
<path d="M346.5 42.8l4 .5-4 .5zM358.5 43.3l4.1-.5v1z"/>
<path d="M369 49.9h1.1l-.6 4.1zM369.5 60.8l.6 4.1h-1.1z"/>
<path d="M99.3 66.8l3.7 1.8-4-.8zM78.2 80.5l1 .1-1 4z"/>
<path d="M310.9 58.2h1.1l-.6 4.1zM311.4 70.1l.6 4.1h-1.1z"/>
<path d="M52.1 94.8l4.1-.5v1.1zM92.3 94.3l4.1 .5-4.1 .6z"/>
<path d="M164.3 81.6l4.1 .5-4.1 .5zM175.6 82.1l4.1-.5v1z"/>
<path d="M385.1 109l2-.1-.7 6.4zM311.7 112.4l2.1-.1-.7 6.4z"/>
<path d="M128.1 130.2l6.3 1-6.3 1zM128.1 262.5l6.3 1-6.3 1z"/>
<path d="M389.8 116h1l-.5 4zM389.9 102.5l.7 4-1 .1z"/>
<path d="M59.1 147.2l.4 4.1h-1zM58.5 243.4h1l-.4 4.1z"/>
<path d="M96.1 147.2l.5 4.1h-1zM95.6 139.9h1l-.5 4.1zM86.3 250.7l.5 4.1h-1zM85.8 243.4h1l-.5 4.1zM223.3 246.6h1l-.5 4.1zM223.8 144l.5 4.1h-1z"/>
<path d="M124.4 149.2l-.6 .8 6.4 4.7 .6-.9zM124.5 244.5l.7 .8 5.9-5.2-.6-.7zM361.4 145.8l-1.6 3.8-.9-.5zM164.4 25.3l3.6 1.9-4-1zM173 82.5l.6 4-1 .1zM208.8 38.5v1h7.9v-1zM312.9 58.2l1 .4-1.8 3.7zM330.8 202.3l-1.1 3.9-.9-.4z"/>
<path d="M156 154.7l.1 .6 .1-.3-.1 .3a.33 .33 0 0 0 .4-.1 .33 .33 0 0 0-.1-.5 .33 .33 0 0 0-.4 0zM331.4 130.4l4.1 .7-4.1 .3zM174.3 51.1l.7-.7 2.4 3.4zM176 58l2.7 3.1-.8 .6zM326.8 204.5l3.6-2-2.9 2.8z"/>
<path d="M183.7 156.9l.9 6.3h-2zM61.4 156.9l1 6.3h-2z"/>
<path d="M76.6 187l4-.5v1zM93.6 186.5l4.1 .5-4.1 .5z"/>
<path d="M324.8 198.9l3.9-1.2-3.5 2.1zM331.4 196.5l3.6-2.2 .4 .9z"/>
<path d="M76.6 203.7l4-.5v1zM69.1 203.2l4.1 .5-4.1 .5zM107.3 41.1l4.1 .5-4.1 .5zM52.1 41.6l4.1-.5v1z"/>
<path d="M317.3 202.3l.5 4h-1zM316.8 185.3h1l-.5 4.1z"/>
<path d="M337.6 217.3l3.3-2.6 .5 .9zM345.8 195.4l1.7 3.7-1 .4z"/>
<path d="M185.5 250.7l.3 4.1-1-.1zM183.9 238.1l1-.2 .1 4.1z"/>
</g>
<text font-size="6.3" x="366.2" y="284.3">溧阳市飞跃机电有限公司</text>
<g font-size="5.6">
<text x="51.6" y="5.6">1</text>
<text x="156.6" y="5.6">2</text>
<text x="261.6" y="5.6">3</text>
<text x="366.5" y="5.6">4</text>
<text x="113.9" y="22.2">1</text>
<text x="120.5" y="22.2">A</text>
<text x="126" y="22.2">B-C[PL]</text>
<text x="138.1" y="22.2">B-C[SL]</text>
<text x="345.6" y="20.7">1</text>
<text x="352.2" y="20.7">A</text>
<text x="357.7" y="20.7">B-C[PL]</text>
<text x="369.8" y="20.7">B-C[SL]</text>
<text x="211.8" y="24.6">A</text>
<text x="151.9" y="31.3">R25</text>
<text x="11.6" y="77.4">A</text>
<text x="416" y="77.4">A</text>
<text x="201.4" y="81.4">25</text>
<text x="192.3" y="99.5">1</text>
<text x="198.9" y="99.5">A B-C[PL]B-C[SL]</text>
<text x="144" y="129.2">B</text>
<text x="171.5" y="129.3">上平面全部倒角C2</text>
<text x="310.3" y="173.2">1</text>
<text x="316.9" y="173.2">A B-C[PL]B-C[SL]</text>
<text x="11.6" y="185.1">B</text>
<text x="239.4" y="185.3">技术要求：</text>
<text x="416" y="185.1">B</text>
<text x="239.4" y="191.3">1.未注公差2768-mf</text>
<text x="4" y="192.8">零 件 代 号</text>
<text x="2.5" y="205.9">借(通)用件登记</text>
<text x="297.9" y="213.5">2-</text>
<text x="308" y="213.5">5.8</text>
<text x="8.7" y="218.8">描图</text>
<text x="8.6" y="231.9">描校</text>
<text x="284.3" y="228.4">1</text>
<text x="290.8" y="228.4">A</text>
<text x="296.3" y="228.4">B-C[PL]</text>
<text x="308.4" y="228.4">B-C[SL]</text>
<text x="5" y="244.9">旧底图总号</text>
<text x="329.6" y="246.9">Q345D UT-2SF</text>
<text x="380.8" y="246.9">D1168565</text>
<text x="6.5" y="257.9">底图总号</text>
<text x="142.5" y="261.8">C</text>
<text x="236.1" y="262.7">标记</text>
<text x="246.2" y="262.7">处数</text>
<text x="259" y="262.7">分区 更改文件号</text>
<text x="289.5" y="262.7">签名</text>
<text x="299.8" y="262.7">年 月 日</text>
<text x="317.2" y="261.4">阶 段 标 记</text>
<text x="343.2" y="261.4">重量</text>
<text x="355.3" y="261.4">比例</text>
<text x="237.2" y="269.7">设计</text>
<text x="277.7" y="269.7">日期</text>
<text x="379.8" y="267.3">刹车卡钳2</text>
<text x="9" y="270.8">签字</text>
<text x="356.2" y="271.5">1:5</text>
<text x="237.2" y="276.8">校核</text>
<text x="277.7" y="276.8">日期</text>
<text x="9" y="283.9">日期</text>
<text x="237.1" y="284">批准</text>
<text x="277.7" y="284.1">日期</text>
<text x="237.2" y="290.2">项目</text>
<text x="344.5" y="290.2">版本 001</text>
<text x="51.6" y="297.6">1</text>
<text x="156.6" y="297.6">2</text>
<text x="261.6" y="297.6">3</text>
<text x="361.9" y="297.6">4</text>
</g>
<g font-size="5">
<text x="166.4" y="26.1">40 ±0.5</text>
<text x="185.5" y="33">C2</text>
<text x="64.1" y="40.6">296.5倒角交点尺寸</text>
<text x="151.9" y="41.5">0</text>
<text x="66.6" y="47.4">295.7到倒角尺寸</text>
<text x="363.6" y="42.3">20</text>
<text x="42.4" y="55.3">C2</text>
<text x="92" y="56.8" transform="rotate(57 92 56.8)">65.55°</text>
<text x="139.7" y="57.3">79 ±0.2</text>
<text x="368.6" y="58.7" transform="rotate(-90 368.6 58.7)">17</text>
<text x="137.9" y="63.3">109 ±0.5</text>
<text x="364.4" y="64.7">C2</text>
<text x="310.5" y="66.3" transform="rotate(-90 310.5 66.3)">39 ±0.5</text>
<text x="341.8" y="68.2" transform="rotate(-45 341.8 68.2)">R5</text>
<text x="78.5" y="74.8" transform="rotate(-40 78.5 74.8)">114.45°</text>
<text x="148.4" y="74.5">165</text>
<text x="153.3" y="78.9">C2</text>
<text x="178.8" y="81.1">M36</text>
<text x="71.8" y="93.8">221.5</text>
<text x="389.4" y="115.8" transform="rotate(-91 389.4 115.8)">2.6°</text>
<text x="74.7" y="120.8" transform="rotate(-90 74.7 120.8)">149</text>
<text x="79.7" y="120.8" transform="rotate(-90 79.7 120.8)">139</text>
<text x="89.3" y="120.8" transform="rotate(-90 89.3 120.8)">105.4</text>
<text x="119.4" y="120.8" transform="rotate(-90 119.4 120.8)">3.6</text>
<text x="124.4" y="120.8" transform="rotate(-90 124.4 120.8)">0</text>
<text x="398.9" y="121.5">0</text>
<text x="302.7" y="129" transform="rotate(2 302.7 129)">R1663.7</text>
<text x="95.1" y="140.4" transform="rotate(-90 95.1 140.4)">9.5</text>
<text x="398.9" y="146">127.3</text>
<text x="368.8" y="155.5" transform="rotate(45 368.8 155.5)">2-M6 深20</text>
<text x="398.9" y="151">147.3</text>
<text x="194.9" y="159.5">117.9</text>
<text x="350.4" y="164.3" transform="rotate(-90 350.4 164.3)">0</text>
<text x="358.2" y="166.1" transform="rotate(-90 358.2 166.1)">62</text>
<text x="363.2" y="166.1" transform="rotate(-90 363.2 166.1)">64</text>
<text x="194.9" y="171">83.3</text>
<text x="39.4" y="186">63.5</text>
<text x="48.2" y="181">+0.2</text>
<text x="50.6" y="186">0</text>
<text x="194.9" y="185.7">39.3</text>
<text x="222.8" y="196.1" transform="rotate(-90 222.8 196.1)">320</text>
<text x="334" y="194.2" transform="rotate(-24 334 194.2)">15</text>
<text x="53.1" y="200.7" transform="rotate(-90 53.1 200.7)">+0.2</text>
<text x="58" y="198.2" transform="rotate(-90 58 198.2)">0</text>
<text x="63.4" y="202.7">10</text>
<text x="194.9" y="198.8">0</text>
<text x="316.3" y="199.9" transform="rotate(-90 316.3 199.9)">64.4</text>
<text x="58.1" y="207.7" transform="rotate(-90 58.1 207.7)">301</text>
<text x="344.7" y="210" transform="rotate(-74 344.7 210)">90°</text>
<text x="194.9" y="211.9">39.3</text>
<text x="207.3" y="217" transform="rotate(-2 207.3 217)">R1589.1</text>
<text x="194.9" y="226.6">83.3</text>
<text x="135.4" y="232.3" transform="rotate(-15 135.4 232.3)">4-</text>
<text x="144" y="230" transform="rotate(-15 144 230)">39 ±0.5</text>
<text x="185.8" y="239.4" transform="rotate(86 185.8 239.4)">6.15°</text>
<text x="194.9" y="238.1">117.9</text>
<text x="67.7" y="256.3" transform="rotate(-45 67.7 256.3)">R30</text>
<text x="85.3" y="259.1" transform="rotate(-90 85.3 259.1)">9.5</text>
<text x="114.5" y="270.8" transform="rotate(-7 114.5 270.8)">R1805.5</text>
<text x="95.5" y="279.9" transform="rotate(-8 95.5 279.9)">R1869</text>
<text x="126.4" y="279.8" transform="rotate(-8 126.4 279.8)">R1879</text>
</g>
<g font-size="4.4">
<text x="279" y="17.8">B-B</text>
<text x="191.4" y="27.1">A-A</text>
<text x="350.1" y="31.4">II</text>
<text x="346.7" y="37.6">2 : 5</text>
<text x="303" y="59.8">II</text>
<text x="311.4" y="99.5">C</text>
<text x="384.7" y="96.1">C</text>
<text x="112.9" y="132.7">B</text>
<text x="62.9" y="167.4">A</text>
<text x="180.5" y="168.6">A</text>
<text x="350.6" y="183.7">C-C</text>
<text x="112.9" y="265">B</text>
<text x="256.4" y="268.9">潘剑超</text>
<text x="250.3" y="289.5">上海电气6MW风电小件</text>
</g>
</svg>
